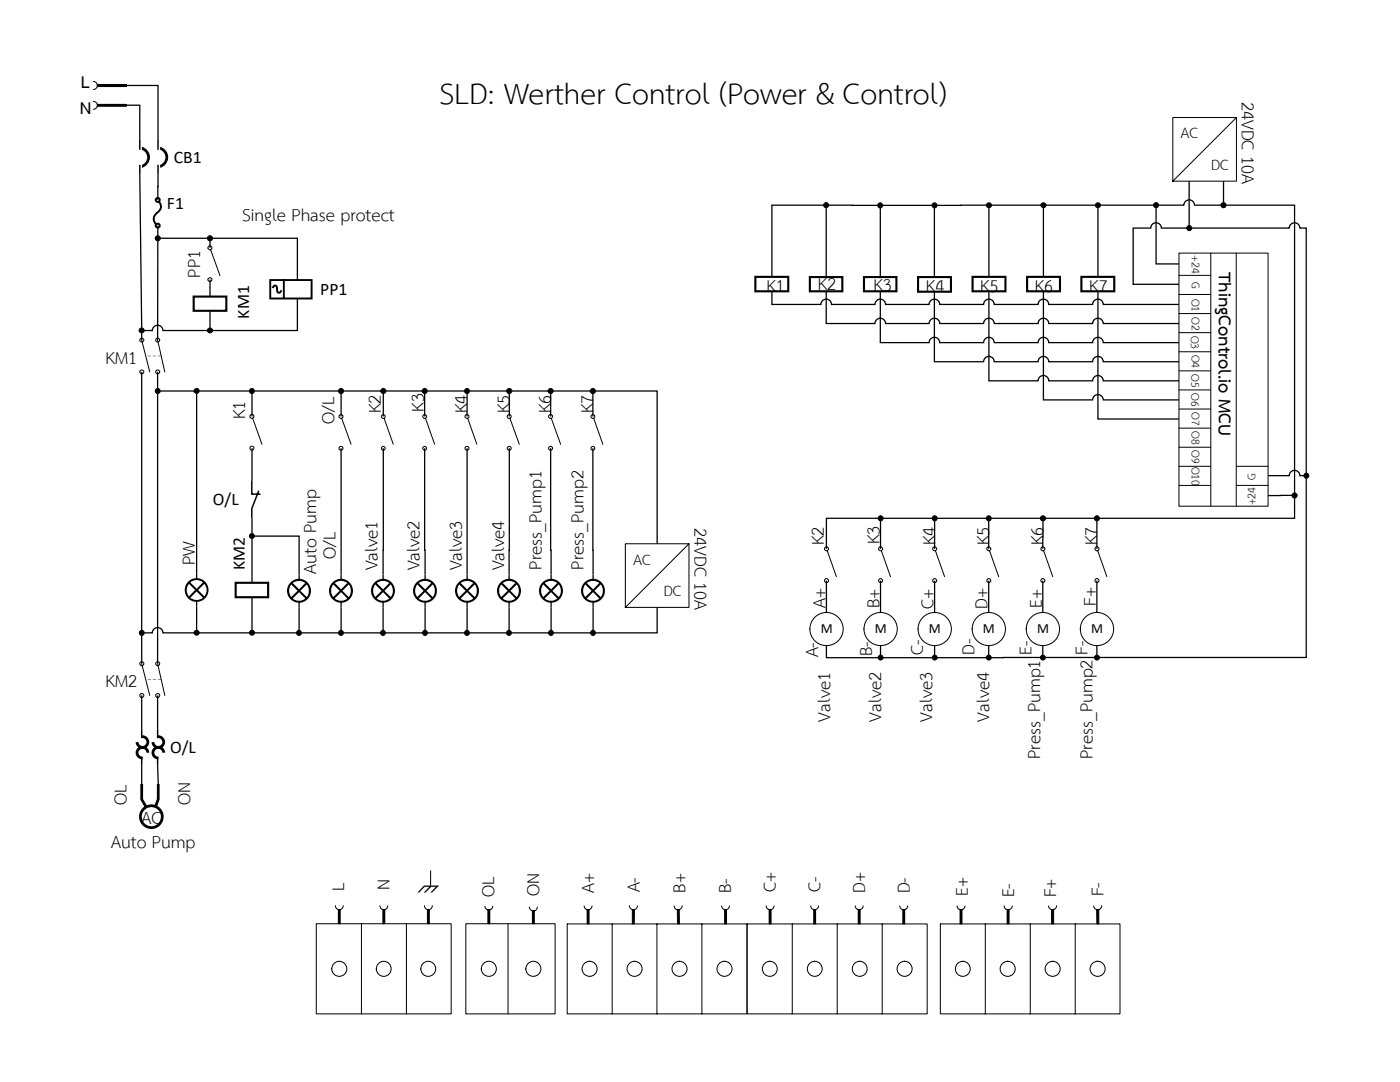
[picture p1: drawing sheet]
<svg xmlns="http://www.w3.org/2000/svg" width="279mm" height="216mm" viewBox="0 0 279 216" stroke-linecap="round" stroke-linejoin="round" font-family="sans-serif">
<g fill="#000">
<path d="M28.3 29.3a2.17 2.17 0 0 1 1.6 2.1 2.17 2.17 0 0 1-1.6 2.1v-.6a1.6 1.6 0 0 0 1.1-1.5 1.6 1.6 0 0 0-1.1-1.5z" fill-rule="evenodd"/>
<path d="M32 29.3a2.17 2.17 0 0 1 1.6 2.1 2.17 2.17 0 0 1-1.6 2.1v-.6a1.6 1.6 0 0 0 1-1.5 1.6 1.6 0 0 0-1-1.5z" fill-rule="evenodd"/>
<path d="M39.5 117.7l1.3 1.3a1.91 1.91 0 0 0 0-2.5zM38 119.3a2.12 2.12 0 0 0 2.5 0l-1.3-1.3zM37.7 116.5a1.91 1.91 0 0 0 0 2.5l1.2-1.3zM38 116.2l1.2 1.3 1.3-1.3a1.96 1.96 0 0 0-2.5 0zM36.9 117.7a2.37 2.37 0 0 1 4.7 0 2.37 2.37 0 0 1-4.7 0z" fill-rule="evenodd"/>
<path d="M59.9 117.9l1.3 1.2a2.05 2.05 0 0 0 0-2.5zM58.4 119.4a1.91 1.91 0 0 0 2.5 0l-1.2-1.2zM58.1 116.6a2.05 2.05 0 0 0 0 2.5l1.3-1.2zM58.4 116.3l1.3 1.3 1.2-1.3a2.05 2.05 0 0 0-2.5 0zM57.3 117.9a2.4 2.4 0 0 1 4.8 0 2.4 2.4 0 0 1-4.8 0z" fill-rule="evenodd"/>
<path d="M76.7 117.9l1.3 1.2a2.05 2.05 0 0 0 0-2.5zM75.2 119.4a1.91 1.91 0 0 0 2.5 0l-1.2-1.2zM74.9 116.6a2.05 2.05 0 0 0 0 2.5l1.3-1.2zM75.2 116.3l1.3 1.3 1.2-1.3a2.05 2.05 0 0 0-2.5 0zM74 117.9a2.4 2.4 0 0 1 4.8 0 2.4 2.4 0 0 1-4.8 0z" fill-rule="evenodd"/>
<path d="M85.1 117.9l1.3 1.2a2.05 2.05 0 0 0 0-2.5zM83.6 119.4a1.91 1.91 0 0 0 2.5 0l-1.3-1.2zM83.3 116.6a2.05 2.05 0 0 0 0 2.5l1.2-1.2zM83.6 116.3l1.2 1.3 1.3-1.3a2.05 2.05 0 0 0-2.5 0zM82.4 117.9a2.4 2.4 0 0 1 4.8 0 2.4 2.4 0 0 1-4.8 0z" fill-rule="evenodd"/>
<path d="M93.5 117.9l1.2 1.2a2.05 2.05 0 0 0 0-2.5zM91.9 119.4a1.91 1.91 0 0 0 2.5 0l-1.2-1.2zM91.7 116.6a2.05 2.05 0 0 0 0 2.5l1.2-1.2zM91.9 116.3l1.3 1.3 1.2-1.3a2.05 2.05 0 0 0-2.5 0zM90.8 117.9a2.4 2.4 0 0 1 4.8 0 2.4 2.4 0 0 1-4.8 0z" fill-rule="evenodd"/>
</g>
<path d="M27.9 27.9v2M27.9 32.9v1.9M31.5 27.9v2M31.5 32.9v1.9" fill="none" stroke="#000" stroke-width=".3"/>
<g fill="none" stroke="#000" stroke-width=".38">
<path d="M19.4 21h5.8M31.7 40.2l.1 .1a1.36 1.36 0 0 1-.3 2.1 1.46 1.46 0 0 0-.3 2.4"/>
<circle cx="31.5" cy="39.9" r=".39"/>
<circle cx="31.5" cy="45" r=".39"/>
</g>
<path d="M19.4 17.1h5.8" fill="none" stroke="#000" stroke-width=".42"/>
<g fill="none" stroke="#000" stroke-width=".2">
<path d="M18.6 16.3a.8 .8 0 0 1 .8 .8 .8 .8 0 0 1-.8 .8M19.4 16.8h5.8v.5h-5.8zM18.6 20.2a.78 .78 0 0 1 .8 .8 .78 .78 0 0 1-.8 .8M19.4 20.8h5.8v.4h-5.8zM28.3 67.9l1.6 6.3M31.5 67.9l1.4 6.3M50.4 83.4l1.9 5.2M76.7 83.5l1.8 5.1M84.9 83.5l1.8 5.1M93.3 83.5l1.9 5.1"/>
<circle cx="28.3" cy="74.2" r=".39"/>
<circle cx="28.3" cy="67.9" r=".39"/>
<circle cx="31.5" cy="74.2" r=".39"/>
<circle cx="31.5" cy="67.9" r=".39"/>
<circle cx="50.3" cy="89.4" r=".4"/>
<circle cx="50.3" cy="83.1" r=".41"/>
<circle cx="76.5" cy="83.1" r=".38"/>
<circle cx="76.5" cy="89.5" r=".38"/>
<circle cx="84.8" cy="83.1" r=".38"/>
<circle cx="84.8" cy="89.5" r=".38"/>
<circle cx="93.2" cy="83.1" r=".39"/>
<circle cx="93.2" cy="89.5" r=".39"/>
</g>
<path d="M39.2 114.4v1.3M39.2 119.7v1.3M59.7 114.6v1.3M59.7 119.9v1.3M76.5 114.6v1.3M76.5 119.9v1.3M84.8 114.6v1.3M84.8 119.9v1.3M93.2 114.6v1.3M93.2 119.9v1.3" fill="none" stroke="#000" stroke-width=".25"/>
<path d="M31.5 71h.7zM30.5 71h.7zM29.5 71h.6z" fill="#000"/>
<circle cx="164.9" cy="125.5" r="3.3" fill="#fff"/>
<circle cx="164.9" cy="125.5" r="3.3" fill="none" stroke="#000" stroke-width=".2"/>
<path d="M150.7 55.2h6.6v2.9h-6.6zM161.6 55.3h6.5v2.8h-6.5zM172.4 55.3h6.5v2.8h-6.5zM183.2 55.3h6.6v2.9h-6.6z" fill="none" stroke="#000" stroke-width=".42"/>
<circle cx="175.7" cy="125.5" r="3.3" fill="#fff"/>
<circle cx="175.7" cy="125.5" r="3.3" fill="none" stroke="#000" stroke-width=".2"/>
<circle cx="208.1" cy="125.5" r="3.3" fill="#fff"/>
<circle cx="208.1" cy="125.5" r="3.3" fill="none" stroke="#000" stroke-width=".2"/>
<circle cx="186.5" cy="125.5" r="3.3" fill="#fff"/>
<g fill="none" stroke="#000" stroke-width=".2">
<path d="M42 49.8l1.9 5.2M68.2 83.5l1.9 5.1M101.8 83.5l1.8 5.1M110 83.5l1.9 5.1M118.5 83.5l1.8 5.1M28.3 132.4l1.6 6.4M31.5 132.4l1.4 6.4"/>
<circle cx="31.5" cy="47.5" r=".5"/>
<circle cx="41.9" cy="49.5" r=".39"/>
<circle cx="41.9" cy="55.8" r=".39"/>
<circle cx="41.9" cy="47.5" r=".5"/>
<circle cx="28.3" cy="65.9" r=".49"/>
<circle cx="31.5" cy="78" r=".5"/>
<circle cx="39.2" cy="78" r=".5"/>
<circle cx="41.9" cy="65.9" r=".49"/>
<circle cx="50.3" cy="78" r=".5"/>
<circle cx="68.1" cy="78" r=".5"/>
<circle cx="76.5" cy="78" r=".51"/>
<circle cx="84.8" cy="78" r=".51"/>
<circle cx="93.2" cy="78" r=".5"/>
<circle cx="101.6" cy="78" r=".5"/>
<circle cx="109.9" cy="78" r=".5"/>
<circle cx="68.1" cy="89.5" r=".39"/>
<circle cx="68.1" cy="83.1" r=".39"/>
<circle cx="101.6" cy="89.5" r=".39"/>
<circle cx="101.6" cy="83.1" r=".39"/>
<circle cx="109.9" cy="89.5" r=".39"/>
<circle cx="109.9" cy="83.1" r=".39"/>
<circle cx="118.3" cy="89.5" r=".38"/>
<circle cx="118.3" cy="83.1" r=".38"/>
<circle cx="50.3" cy="107" r=".49"/>
<circle cx="28.3" cy="138.8" r=".4"/>
<circle cx="28.3" cy="132.4" r=".4"/>
<circle cx="28.3" cy="126.3" r=".5"/>
<circle cx="31.5" cy="132.4" r=".4"/>
<circle cx="31.5" cy="138.8" r=".4"/>
<circle cx="39.2" cy="126.3" r=".49"/>
<circle cx="50.3" cy="126.3" r=".5"/>
<circle cx="59.7" cy="126.3" r=".5"/>
<circle cx="68.1" cy="126.3" r=".5"/>
<circle cx="76.4" cy="126.3" r=".5"/>
<circle cx="84.8" cy="126.3" r=".5"/>
<circle cx="93.2" cy="126.3" r=".5"/>
<circle cx="101.6" cy="126.3" r=".5"/>
<circle cx="110" cy="126.3" r=".5"/>
<circle cx="186.5" cy="125.5" r="3.3"/>
</g>
<g fill="none" stroke="#000" stroke-width=".25">
<path d="M25.2 17.1h6.3v10.8M25.2 21h2.7v6.9M27.9 34.8l.4 30.6M31.5 34.8v5.1M31.5 45v2M31.5 48v19.9M32 47.5h9.4M41.9 48v1.4M41.9 55.8v3.4M42.4 47.5h17v8.4M59.4 59.6v6.4h-17M28.3 74.2v51.6"/>
<path d="M28.3 66.4v1.5M28.8 66h1.6a1.06 1.06 0 0 1 1.1-1.1 1.06 1.06 0 0 1 1 1.1h8.9M31.5 74.2v3.3M31.5 78.5v53.9M32 78h6.7M39.2 78.5v35.9M39.8 78h10M41.9 62v3.4M50.3 78.5v4.6M50.8 78h16.8M68.1 78.5v4.6M68.6 78h7.4"/>
<path d="M76.5 78.5v4.6M77 78h7.2M84.8 78.5v4.6M85.3 78h7.4M93.2 78.5v4.6M93.7 78h7.4M101.6 78.5v4.6M102.2 78h7.2M109.9 78.5v4.6M118.3 78.5v4.6M50.3 89.5v6.5M68.1 89.5v25.1"/>
<path d="M76.5 89.5v25.1M84.8 89.5v25.1M93.2 89.5v25.1M101.6 89.5v25.1M109.9 89.5l.1 25.1M118.3 89.5l.1 25.1M50.3 119.2v6.6M50.3 103.4v3.1M50.3 107.4v8.9M50.8 107h8.9v7.6M68.1 114.6v1.3M68.1 119.9v5.9"/>
<path d="M101.6 114.6v1.3M101.6 119.9v5.9M110 114.6v1.3M110 119.9v5.9M118.4 114.6v1.3M118.4 119.9v5.9M28.3 126.8v5.6M28.3 138.8v6.9M28.8 126.3h1.6a1.06 1.06 0 0 1 1.1-1.1 1.06 1.06 0 0 1 1 1.1h6.2M31.5 138.8v6.9M39.2 121v4.8M39.8 126.3h10"/>
<path d="M50.8 126.3h8.4M59.7 121.2v4.6M60.2 126.3h7.4M68.5 126.3h7.4M76.5 121.2v4.6M76.9 126.3h7.4M84.8 121.2v4.6M85.3 126.3h7.4M93.2 121.2v4.6M93.7 126.3h7.4M102.1 126.3h7.4M28.3 152.6v3.8"/>
<path d="M31.5 152.6l.1 3.8"/>
</g>
<path d="M38.7 59.2h6.5v2.8h-6.5zM47 116.3h6.5v2.9h-6.5z" fill="none" stroke="#000" stroke-width=".42"/>
<g fill="#000">
<path d="M68.3 117.9l1.3 1.2a2.05 2.05 0 0 0 0-2.5zM66.8 119.4a1.91 1.91 0 0 0 2.5 0l-1.2-1.2zM66.5 116.6a2.05 2.05 0 0 0 0 2.5l1.3-1.2zM66.8 116.3l1.3 1.3 1.2-1.3a2.05 2.05 0 0 0-2.5 0zM65.7 117.9a2.4 2.4 0 0 1 4.8 0 2.4 2.4 0 0 1-4.8 0z" fill-rule="evenodd"/>
<path d="M101.9 117.9l1.2 1.2a2.05 2.05 0 0 0 0-2.5zM100.3 119.4a1.91 1.91 0 0 0 2.5 0l-1.2-1.2zM100 116.6a2.05 2.05 0 0 0 0 2.5l1.3-1.2zM100.3 116.3l1.3 1.3 1.2-1.3a2.05 2.05 0 0 0-2.5 0zM99.2 117.9a2.4 2.4 0 0 1 4.8 0 2.4 2.4 0 0 1-4.8 0z" fill-rule="evenodd"/>
<path d="M110.2 117.9l1.3 1.2a2.05 2.05 0 0 0 0-2.5zM108.7 119.4a1.91 1.91 0 0 0 2.5 0l-1.2-1.2zM108.4 116.6a2.05 2.05 0 0 0 0 2.5l1.3-1.2zM108.7 116.3l1.3 1.3 1.2-1.3a2.05 2.05 0 0 0-2.5 0zM107.6 117.9a2.4 2.4 0 0 1 4.8 0 2.4 2.4 0 0 1-4.8 0z" fill-rule="evenodd"/>
<path d="M118.6 117.9l1.3 1.2a2.05 2.05 0 0 0 0-2.5zM117.1 119.4a1.91 1.91 0 0 0 2.5 0l-1.2-1.2zM116.8 116.6a2.05 2.05 0 0 0 0 2.5l1.3-1.2zM117.1 116.3l1.3 1.3 1.2-1.3a2.05 2.05 0 0 0-2.5 0zM116 117.9a2.4 2.4 0 0 1 4.7 0 2.4 2.4 0 0 1-4.7 0z" fill-rule="evenodd"/>
<circle cx="31.5" cy="47.5" r=".5"/>
<circle cx="41.9" cy="47.5" r=".5"/>
<circle cx="28.3" cy="65.9" r=".49"/>
<circle cx="31.5" cy="78" r=".5"/>
<circle cx="39.2" cy="78" r=".5"/>
<circle cx="41.9" cy="65.9" r=".49"/>
<circle cx="50.3" cy="78" r=".5"/>
<circle cx="68.1" cy="78" r=".5"/>
<circle cx="76.5" cy="78" r=".51"/>
<circle cx="84.8" cy="78" r=".51"/>
<circle cx="93.2" cy="78" r=".5"/>
<circle cx="101.6" cy="78" r=".5"/>
<circle cx="109.9" cy="78" r=".5"/>
<circle cx="50.3" cy="107" r=".49"/>
<circle cx="28.3" cy="126.3" r=".5"/>
<circle cx="39.2" cy="126.3" r=".49"/>
<circle cx="50.3" cy="126.3" r=".5"/>
<circle cx="59.7" cy="126.3" r=".5"/>
<circle cx="68.1" cy="126.3" r=".5"/>
<circle cx="76.4" cy="126.3" r=".5"/>
<circle cx="84.8" cy="126.3" r=".5"/>
<circle cx="93.2" cy="126.3" r=".5"/>
<circle cx="101.6" cy="126.3" r=".5"/>
<circle cx="110" cy="126.3" r=".5"/>
</g>
<path d="M54.5 57.5l.2-.4 .3-.1a1.06 1.06 0 0 1 .3 1.1l.4 .3h.2l.2-.5M56.6 55.9h5.6v3.7h-8.3v-3.7h2.7v3.7" fill="none" stroke="#000" stroke-width=".38"/>
<g fill="none" stroke="#000" stroke-width=".55">
<path d="M28.3 156.4v3.1l.9 1.5M28.4 147a1.08 1.08 0 0 1 1.1 1 1.08 1.08 0 0 1-1 1.1 1.08 1.08 0 0 1-1.2-1M29.5 150.2a1.06 1.06 0 0 0-1.1-1.1 1.06 1.06 0 0 0-1 1.1 1.06 1.06 0 0 0 1 1.1M31.5 147a1.08 1.08 0 0 1 1.2 1 1.08 1.08 0 0 1-1.1 1.1 1.08 1.08 0 0 1-1.1-1M31.6 156.4v3.1l-.6 1.5M32.7 150.2a1.07 1.07 0 0 0-1.1-1.1 1.07 1.07 0 0 0-1.1 1.1 1.07 1.07 0 0 0 1.1 1.1"/>
<circle cx="30.2" cy="163" r="2.18"/>
</g>
<path d="M50.2 96v2.6h1.8M51.6 97.9l-1.4 3.6v1.9M28.3 145.7v1.6M28.3 151v1.6M31.5 145.7v1.6M31.5 151v1.6" fill="none" stroke="#000" stroke-width=".3"/>
<path d="M31.5 135.6h.7zM30.5 135.6h.7zM29.5 135.6h.6z" fill="#000"/>
<path d="M124.8 108.5h12.7v12.7h-12.7z" fill="#fff"/>
<path d="M124.8 108.5h12.7v12.7h-12.7zM137.5 108.5l-12.7 12.7" fill="none" stroke="#000" stroke-width=".2"/>
<path d="M234.1 23.5h12.7v12.7h-12.7z" fill="#fff"/>
<g fill="none" stroke="#000" stroke-width=".2">
<path d="M234.1 23.5h12.7v12.7h-12.7zM246.8 23.5l-12.7 12.7"/>
<circle cx="118.3" cy="78" r=".51"/>
<circle cx="118.4" cy="126.3" r=".5"/>
</g>
<path d="M110.4 78h7.4M118.8 78h12.3v30.5M110.4 126.3h7.5M131.1 121.2v5.1h-12.3" fill="none" stroke="#000" stroke-width=".25"/>
<g fill="#000">
<circle cx="118.3" cy="78" r=".51"/>
<circle cx="118.4" cy="126.3" r=".5"/>
</g>
<path d="M235.3 50.5h17.8v50.5h-17.8z" fill="#fff"/>
<g fill="none" stroke="#000" stroke-width=".2">
<path d="M235.3 50.5h17.8v50.5h-17.8zM235.3 54.9h6.3M235.3 58.8h6.3M241.6 50.5v50.5M246.7 50.5v50.5M235.3 62.6h6.3M235.3 66.4h6.3M235.3 70.2h6.3M235.3 74h6.3M235.3 77.8h6.3M235.3 93h6.3M235.3 96.9h6.3"/>
<path d="M235.3 81.6h6.3M235.3 85.4h6.3M235.3 89.2h6.3M246.7 93h6.4M246.7 96.9h6.4M165.1 109.9l1.8 5.2M175.9 109.9l1.8 5.2M186.7 109.9l1.8 5.2M197.5 109.9l1.8 5.2M208.3 109.9l1.8 5.2M219.1 109.9l1.8 5.2"/>
<circle cx="244.2" cy="40.9" r=".51"/>
<circle cx="258.3" cy="98.9" r=".49"/>
<circle cx="164.9" cy="109.5" r=".4"/>
<circle cx="164.9" cy="115.8" r=".4"/>
<circle cx="175.7" cy="115.8" r=".4"/>
<circle cx="175.7" cy="109.5" r=".4"/>
<circle cx="175.8" cy="103.4" r=".5"/>
<circle cx="186.5" cy="115.8" r=".4"/>
<circle cx="186.5" cy="109.5" r=".4"/>
<circle cx="186.6" cy="103.4" r=".5"/>
<circle cx="197.3" cy="109.5" r=".4"/>
<circle cx="197.3" cy="115.8" r=".4"/>
<circle cx="197.3" cy="103.4" r=".5"/>
<circle cx="208.1" cy="115.8" r=".4"/>
<circle cx="208.1" cy="109.5" r=".4"/>
<circle cx="208.1" cy="103.4" r=".5"/>
<circle cx="218.9" cy="103.4" r=".51"/>
<circle cx="218.9" cy="115.8" r=".4"/>
<circle cx="218.9" cy="109.5" r=".4"/>
</g>
<g fill="none" stroke="#000" stroke-width=".25">
<path d="M237.3 36.2v8.8M244.2 36.2v4.2M230.7 41.4v11.3h4.6M236.9 45.5h-5.1a1.06 1.06 0 0 0-1.1-1.1 1.06 1.06 0 0 0-1 1.1h-3.6v11.2h9.2M244.7 40.9h13.7v57.5M257.9 98.8l-4.8 .1M258.4 99.4v4h-39M175.3 103.4h-10.4v6.1M175.7 103.9v5.6M176.2 103.4h9.9M186.5 103.9v5.6M187 103.4h9.8"/>
<path d="M197.3 103.9v5.6M197.8 103.4h9.8M208.2 103.9l-.1 5.6M208.7 103.4h9.7M218.9 103.9v5.6"/>
</g>
<g fill="#000">
<circle cx="244.2" cy="40.9" r=".51"/>
<circle cx="258.3" cy="98.9" r=".49"/>
<circle cx="175.8" cy="103.4" r=".5"/>
<circle cx="186.6" cy="103.4" r=".5"/>
<circle cx="197.3" cy="103.4" r=".5"/>
<circle cx="208.1" cy="103.4" r=".5"/>
<circle cx="218.9" cy="103.4" r=".51"/>
</g>
<path d="M194.1 55.2h6.6v2.9h-6.6zM205 55.2h6.5v2.9h-6.5zM215.8 55.2h6.6v2.9h-6.6z" fill="none" stroke="#000" stroke-width=".42"/>
<circle cx="197.3" cy="125.5" r="3.3" fill="#fff"/>
<circle cx="197.3" cy="125.5" r="3.3" fill="none" stroke="#000" stroke-width=".2"/>
<circle cx="218.9" cy="125.5" r="3.3" fill="#fff"/>
<g fill="none" stroke="#000" stroke-width=".2">
<circle cx="164.9" cy="40.9" r=".5"/>
<circle cx="175.7" cy="41" r=".5"/>
<circle cx="186.5" cy="41" r=".5"/>
<circle cx="197.4" cy="41" r=".5"/>
<circle cx="208.2" cy="41" r=".5"/>
<circle cx="219.1" cy="41" r=".49"/>
<circle cx="230.7" cy="40.9" r=".51"/>
<circle cx="237.4" cy="45.5" r=".5"/>
<circle cx="260.7" cy="94.9" r=".5"/>
<circle cx="175.7" cy="131.2" r=".49"/>
<circle cx="186.5" cy="131.2" r=".49"/>
<circle cx="197.3" cy="131.2" r=".49"/>
<circle cx="208.1" cy="131.2" r=".49"/>
<circle cx="218.9" cy="125.5" r="3.3"/>
<circle cx="218.9" cy="131.2" r=".49"/>
</g>
<g fill="none" stroke="#000" stroke-width=".25">
<path d="M154.1 58.1v2.6h9.7a1.06 1.06 0 0 1 1.1-1 1.06 1.06 0 0 1 1 1h8.7a1.06 1.06 0 0 1 1.1-1 1.06 1.06 0 0 1 1 1h8.7a1.06 1.06 0 0 1 1.1-1 1.06 1.06 0 0 1 1 1h8.8a1.06 1.06 0 0 1 1.1-1 1.06 1.06 0 0 1 1 1h8.8a1.06 1.06 0 0 1 1-1 1.06 1.06 0 0 1 1.1 1h8.8a1.06 1.06 0 0 1 1-1 1.06 1.06 0 0 1 1.1 1h15.1M164.4 40.9h-10.3v14.3M164.9 41.4v13.9M164.9 58.1v6.5h9.7a1.06 1.06 0 0 1 1.1-1.1 1.06 1.06 0 0 1 1 1.1h8.7a1.06 1.06 0 0 1 1.1-1.1 1.06 1.06 0 0 1 1 1.1h8.8a1.06 1.06 0 0 1 1.1-1.1 1.06 1.06 0 0 1 1 1.1h8.8a1.06 1.06 0 0 1 1-1.1 1.06 1.06 0 0 1 1.1 1.1h8.8a1.06 1.06 0 0 1 1-1.1 1.06 1.06 0 0 1 1.1 1.1h15.1M165.4 40.9l9.8 .1M175.7 58.1v10.3h9.7a1.06 1.06 0 0 1 1.1-1.1 1.06 1.06 0 0 1 1 1.1h8.8a1.06 1.06 0 0 1 1.1-1.1 1.06 1.06 0 0 1 1 1.1h8.8a1.06 1.06 0 0 1 1-1.1 1.06 1.06 0 0 1 1.1 1.1h8.8a1.06 1.06 0 0 1 1-1.1 1.06 1.06 0 0 1 1.1 1.1h15.1M175.7 41.5v13.8M176.1 41h9.9M186.5 58.2v14h9.8a1.06 1.06 0 0 1 1.1-1.1 1.06 1.06 0 0 1 1 1.1h8.8a1.06 1.06 0 0 1 1-1.1 1.06 1.06 0 0 1 1.1 1.1h8.8a1.06 1.06 0 0 1 1-1.1 1.06 1.06 0 0 1 1.1 1.1h15.1M186.5 41.5v13.8M196.8 40.9l-9.8 .1M197.4 41.4v13.8"/>
<path d="M197.4 58.1v17.9h9.8a1.06 1.06 0 0 1 1-1.1 1.06 1.06 0 0 1 1.1 1.1h8.8a1.06 1.06 0 0 1 1-1.1 1.06 1.06 0 0 1 1.1 1.1h15.1M197.9 40.9h9.8M208.2 58.1v21.7h9.9a1.06 1.06 0 0 1 1-1.1 1.06 1.06 0 0 1 1.1 1.1h15.1M208.2 41.4v13.8M208.7 40.9h9.9M219.1 58.1v25.5h16.2M219.1 41.4v13.8M219.6 40.9h10.6M231.2 40.9h5.1a1.06 1.06 0 0 1 1-1 1.06 1.06 0 0 1 1.1 1h5.3M237.8 45.5h19.5a1.06 1.06 0 0 1 1.1-1.1 1.06 1.06 0 0 1 1 1.1h1.3v48.9M253.1 94.9h4.2a1.06 1.06 0 0 1 1.1-1 1.06 1.06 0 0 1 1 1h.8M260.7 95.4v35.8h-41.3"/>
<path d="M164.9 115.9v6.3M175.7 115.9v6.3M186.5 115.9v6.3M197.3 115.9v6.3M208.1 115.9v6.3M218.9 115.9v6.3M164.9 128.8v2.4h10.4M175.7 128.8v1.9M176.2 131.2h9.9M186.5 128.8v1.9M187 131.2h9.8M197.3 128.8v1.9"/>
<path d="M207.6 131.2h-9.8M208.1 128.8v1.9M208.6 131.2h9.8M218.9 128.8v1.9"/>
</g>
<g fill="#000">
<circle cx="164.9" cy="40.9" r=".5"/>
<circle cx="175.7" cy="41" r=".5"/>
<circle cx="186.5" cy="41" r=".5"/>
<circle cx="197.4" cy="41" r=".5"/>
<circle cx="208.2" cy="41" r=".5"/>
<circle cx="219.1" cy="41" r=".49"/>
<circle cx="230.7" cy="40.9" r=".51"/>
<circle cx="237.4" cy="45.5" r=".5"/>
<circle cx="260.7" cy="94.9" r=".5"/>
<circle cx="175.7" cy="131.2" r=".49"/>
<circle cx="186.5" cy="131.2" r=".49"/>
<circle cx="197.3" cy="131.2" r=".49"/>
<circle cx="208.1" cy="131.2" r=".49"/>
<circle cx="218.9" cy="131.2" r=".49"/>
</g>
<path d="M187.7 184.4h35.8v17.9h-35.8z" fill-rule="evenodd" fill="#fff"/>
<path d="M187.7 184.4h35.8v17.9h-35.8zM196.6 184.4v17.9M205.6 184.4v17.9M214.6 184.4v17.9" fill="none" stroke="#000" stroke-width=".2"/>
<path d="M113.2 184.4h35.9v17.9h-35.9z" fill-rule="evenodd" fill="#fff"/>
<path d="M113.2 184.4h35.9v17.9h-35.9zM122.2 184.4v17.9M131.1 184.4v17.9M140.1 184.4v17.9" fill="none" stroke="#000" stroke-width=".2"/>
<circle cx="126.6" cy="193.3" r="1.5" fill="#fff"/>
<circle cx="126.6" cy="193.3" r="1.5" fill="none" stroke="#000" stroke-width=".2"/>
<circle cx="144.6" cy="193.3" r="1.5" fill="#fff"/>
<circle cx="144.6" cy="193.3" r="1.5" fill="none" stroke="#000" stroke-width=".2"/>
<circle cx="135.6" cy="193.3" r="1.5" fill="#fff"/>
<circle cx="135.6" cy="193.3" r="1.5" fill="none" stroke="#000" stroke-width=".2"/>
<circle cx="117.7" cy="193.3" r="1.5" fill="#fff"/>
<circle cx="117.7" cy="193.3" r="1.5" fill="none" stroke="#000" stroke-width=".2"/>
<path d="M149.1 184.4h35.9v17.9h-35.9z" fill-rule="evenodd" fill="#fff"/>
<path d="M149.1 184.4h35.9v17.9h-35.9zM158.1 184.4v17.9M167.1 184.4v17.9M176.1 184.4v17.9" fill="none" stroke="#000" stroke-width=".2"/>
<circle cx="162.6" cy="193.3" r="1.5" fill="#fff"/>
<circle cx="162.6" cy="193.3" r="1.5" fill="none" stroke="#000" stroke-width=".2"/>
<circle cx="180.5" cy="193.3" r="1.5" fill="#fff"/>
<circle cx="180.5" cy="193.3" r="1.5" fill="none" stroke="#000" stroke-width=".2"/>
<circle cx="171.6" cy="193.3" r="1.5" fill="#fff"/>
<circle cx="171.6" cy="193.3" r="1.5" fill="none" stroke="#000" stroke-width=".2"/>
<circle cx="153.6" cy="193.3" r="1.49" fill="#fff"/>
<circle cx="153.6" cy="193.3" r="1.49" fill="none" stroke="#000" stroke-width=".2"/>
<circle cx="201.1" cy="193.3" r="1.5" fill="#fff"/>
<circle cx="201.1" cy="193.3" r="1.5" fill="none" stroke="#000" stroke-width=".2"/>
<circle cx="219.1" cy="193.3" r="1.5" fill="#fff"/>
<circle cx="219.1" cy="193.3" r="1.5" fill="none" stroke="#000" stroke-width=".2"/>
<circle cx="210.1" cy="193.3" r="1.5" fill="#fff"/>
<circle cx="210.1" cy="193.3" r="1.5" fill="none" stroke="#000" stroke-width=".2"/>
<circle cx="192.1" cy="193.3" r="1.5" fill="#fff"/>
<circle cx="192.1" cy="193.3" r="1.5" fill="none" stroke="#000" stroke-width=".2"/>
<path d="M63.1 184.3h26.9v18h-26.9z" fill="#fff"/>
<path d="M63.1 184.3h26.9v18h-26.9zM72.1 184.3v18M81.1 184.3v18" fill="none" stroke="#000" stroke-width=".2"/>
<circle cx="85.5" cy="193.3" r="1.49" fill="#fff"/>
<circle cx="85.5" cy="193.3" r="1.49" fill="none" stroke="#000" stroke-width=".2"/>
<circle cx="76.6" cy="193.3" r="1.5" fill="#fff"/>
<circle cx="76.6" cy="193.3" r="1.5" fill="none" stroke="#000" stroke-width=".2"/>
<circle cx="67.7" cy="193.3" r="1.5" fill="#fff"/>
<g fill="none" stroke="#000" stroke-width=".2">
<path d="M66.9 180.7a.78 .78 0 0 0 .8 .8 .78 .78 0 0 0 .8-.8M67.5 181.5h.4v2.8h-.4zM75.8 180.7a.78 .78 0 0 0 .8 .8 .78 .78 0 0 0 .8-.8M76.4 181.5h.4v2.8h-.4zM84.7 180.7a.78 .78 0 0 0 .8 .8 .78 .78 0 0 0 .8-.8M85.3 181.5h.4v2.8h-.4zM116.6 180.8a.78 .78 0 0 0 .8 .7 .78 .78 0 0 0 .8-.7M117.2 181.5h.4v2.9h-.4zM125.6 180.7a.8 .8 0 0 0 .8 .8 .8 .8 0 0 0 .8-.7M126.2 181.5h.4v2.9h-.4z"/>
<circle cx="67.7" cy="193.3" r="1.5"/>
</g>
<path d="M67.7 181.5v2.8M76.6 181.5v2.8M85.5 181.5v2.8M117.4 181.5v2.9" fill="none" stroke="#000" stroke-width=".38"/>
<path d="M126.4 181.5v2.9" fill="none" stroke="#000" stroke-width=".42"/>
<path d="M128.8 181.3v2.6z" fill-rule="evenodd" fill="#fff"/>
<path d="M135.4 181.5v2.9" fill="none" stroke="#000" stroke-width=".42"/>
<path d="M135.2 181.5h.4v2.9h-.4zM136.1 180.7a.8 .8 0 0 1-.7 .8 .8 .8 0 0 1-.9-.7" fill="none" stroke="#000" stroke-width=".2"/>
<path d="M137.8 181.2v2.6z" fill-rule="evenodd" fill="#fff"/>
<path d="M144.8 181.5v2.9M153.7 181.5v2.9M162.6 181.5v2.9M171.5 181.5v2.9M180.4 181.5v2.9M191.8 181.5v2.9M201.2 181.5v2.9" fill="none" stroke="#000" stroke-width=".38"/>
<g fill="none" stroke="#000" stroke-width=".2">
<path d="M144 180.8a.78 .78 0 0 0 .8 .7 .78 .78 0 0 0 .8-.7M144.6 181.5h.4v2.9h-.4zM152.9 180.8a.78 .78 0 0 0 .8 .7 .78 .78 0 0 0 .8-.7M153.5 181.5h.4v2.9h-.4zM161.8 180.8a.78 .78 0 0 0 .8 .7 .78 .78 0 0 0 .8-.7M162.4 181.5h.4v2.9h-.4zM170.7 180.8a.78 .78 0 0 0 .8 .7 .78 .78 0 0 0 .8-.7M171.3 181.5h.4v2.9h-.4zM179.6 180.8a.78 .78 0 0 0 .8 .7 .78 .78 0 0 0 .7-.7M180.2 181.5h.4v2.9h-.4zM191 180.8a.78 .78 0 0 0 .8 .7 .78 .78 0 0 0 .8-.7M191.6 181.5h.4v2.9h-.4z"/>
<path d="M200.4 180.8a.81 .81 0 0 0 .8 .7 .81 .81 0 0 0 .8-.7M201 181.5h.4v2.9h-.4z"/>
</g>
<path d="M203.6 181.3v2.5z" fill-rule="evenodd" fill="#fff"/>
<path d="M210.1 181.5v2.9" fill="none" stroke="#000" stroke-width=".42"/>
<path d="M209.8 181.5h.5v2.9h-.4zM210.9 180.7a.8 .8 0 0 1-.8 .8 .8 .8 0 0 1-.8-.7" fill="none" stroke="#000" stroke-width=".2"/>
<path d="M212.5 181.3v2.5z" fill-rule="evenodd" fill="#fff"/>
<path d="M219.1 181.5v2.9" fill="none" stroke="#000" stroke-width=".42"/>
<path d="M218.9 181.5h.4v2.9h-.4zM219.9 180.7a.8 .8 0 0 1-.8 .8 .8 .8 0 0 1-.8-.7" fill="none" stroke="#000" stroke-width=".2"/>
<path d="M221.5 181.3v2.5z" fill-rule="evenodd" fill="#fff"/>
<path d="M84.6 176.7h3l-1.4 1.4h-.3l1.1-1.1h-.9l-1.2 1.1h-.3l1.1-1.1h-.9l-1.1 1.1h-.4z" fill-rule="evenodd" fill="#000"/>
<path d="M85.9 173.7v3" fill="none" stroke="#000" stroke-width=".2"/>
<path d="M93 184.3h17.8v18h-17.8z" fill="#fff"/>
<path d="M93 184.3h17.8v18h-17.8z" fill="none" stroke="#000" stroke-width=".2"/>
<circle cx="106.4" cy="193.3" r="1.5" fill="#fff"/>
<circle cx="106.4" cy="193.3" r="1.5" fill="none" stroke="#000" stroke-width=".2"/>
<circle cx="97.6" cy="193.3" r="1.5" fill="#fff"/>
<g fill="none" stroke="#000" stroke-width=".2">
<path d="M96.8 180.8a.78 .78 0 0 0 .8 .8 .78 .78 0 0 0 .7-.8M97.4 181.6h.3v2.7h-.3zM101.4 184.3v18M105.7 181a.78 .78 0 0 0 .7 .8 .78 .78 0 0 0 .8-.8M106.3 181.8h.3v2.5h-.3z"/>
<circle cx="97.6" cy="193.3" r="1.5"/>
</g>
<path d="M97.6 181.6v2.7M106.4 181.8v2.5" fill="none" stroke="#000" stroke-width=".38"/>
<text font-size="8.5" x="87.7" y="20.7">SLD: Werther Control (Power &amp; Control)</text>
<g font-size="5">
<text x="16.1" y="17.5">L</text>
<text x="16" y="22.7">N</text>
<text x="247.8" y="20.4" transform="rotate(90 247.8 20.4)">24VDC 10A</text>
<text x="48.3" y="44.1">Single Phase protect</text>
<text x="40" y="55.4" transform="rotate(-90 40 55.4)">PP1</text>
<text x="152.9" y="58.2">K1</text>
<text x="163.2" y="58">K2</text>
<text x="174.3" y="58.1">K3</text>
<text x="184.8" y="58.3">K4</text>
<text x="195.6" y="58.3">K5</text>
<text x="206.5" y="58.3">K6</text>
<text x="217.4" y="58.3">K7</text>
<text x="243.2" y="54.2" transform="rotate(90 243.2 54.2)">ThingControl.io MCU</text>
<text x="21" y="72.6">KM1</text>
<text x="48.9" y="83.7" transform="rotate(-90 48.9 83.7)">K1</text>
<text x="76" y="82.4" transform="rotate(-90 76 82.4)">K2</text>
<text x="84.6" y="82.2" transform="rotate(-90 84.6 82.2)">K3</text>
<text x="93.3" y="82.4" transform="rotate(-90 93.3 82.4)">K4</text>
<text x="101.7" y="82.4" transform="rotate(-90 101.7 82.4)">K5</text>
<text x="109.9" y="82.4" transform="rotate(-90 109.9 82.4)">K6</text>
<text x="118.4" y="82.4" transform="rotate(-90 118.4 82.4)">K7</text>
<text x="66.7" y="84.6" transform="rotate(-90 66.7 84.6)">O/L</text>
<text x="138.6" y="105.5" transform="rotate(90 138.6 105.5)">24VDC 10A</text>
<text x="38.9" y="112.8" transform="rotate(-90 38.9 112.8)">PW</text>
<text x="66.9" y="111.5" transform="rotate(-90 66.9 111.5)">O/L</text>
<text x="75.3" y="113.8" transform="rotate(-90 75.3 113.8)">Valve1</text>
<text x="83.7" y="113.8" transform="rotate(-90 83.7 113.8)">Valve2</text>
<text x="92.2" y="113.8" transform="rotate(-90 92.2 113.8)">Valve3</text>
<text x="100.6" y="113.8" transform="rotate(-90 100.6 113.8)">Valve4</text>
<text x="108.1" y="113.7" transform="rotate(-90 108.1 113.7)">Press_Pump1</text>
<text x="116.5" y="113.7" transform="rotate(-90 116.5 113.7)">Press_Pump2</text>
<text x="164.4" y="108.8" transform="rotate(-90 164.4 108.8)">K2</text>
<text x="175.6" y="108.5" transform="rotate(-90 175.6 108.5)">K3</text>
<text x="186.6" y="108.8" transform="rotate(-90 186.6 108.8)">K4</text>
<text x="197.4" y="108.8" transform="rotate(-90 197.4 108.8)">K5</text>
<text x="208.2" y="108.8" transform="rotate(-90 208.2 108.8)">K6</text>
<text x="219" y="108.8" transform="rotate(-90 219 108.8)">K7</text>
<text x="63.1" y="114.5" transform="rotate(-90 63.1 114.5)">Auto Pump</text>
<text x="164.7" y="121.2" transform="rotate(-90 164.7 121.2)">A+</text>
<text x="175.5" y="121.4" transform="rotate(-90 175.5 121.4)">B+</text>
<text x="186.3" y="121.5" transform="rotate(-90 186.3 121.5)">C+</text>
<text x="197.1" y="121.5" transform="rotate(-90 197.1 121.5)">D+</text>
<text x="207.9" y="121.3" transform="rotate(-90 207.9 121.3)">E+</text>
<text x="218.7" y="120.9" transform="rotate(-90 218.7 120.9)">F+</text>
<text x="163.3" y="131.2" transform="rotate(-90 163.3 131.2)">A-</text>
<text x="174" y="131" transform="rotate(-90 174 131)">B-</text>
<text x="184.2" y="130.8" transform="rotate(-90 184.2 130.8)">C-</text>
<text x="194.5" y="130.6" transform="rotate(-90 194.5 130.6)">D-</text>
<text x="205.9" y="130.6" transform="rotate(-90 205.9 130.6)">E-</text>
<text x="217" y="130.6" transform="rotate(-90 217 130.6)">F-</text>
<text x="21" y="137.1">KM2</text>
<text x="165.7" y="144" transform="rotate(-90 165.7 144)">Valve1</text>
<text x="175.9" y="144" transform="rotate(-90 175.9 144)">Valve2</text>
<text x="186" y="144" transform="rotate(-90 186 144)">Valve3</text>
<text x="197.4" y="144" transform="rotate(-90 197.4 144)">Valve4</text>
<text x="207.6" y="151.5" transform="rotate(-90 207.6 151.5)">Press_Pump1</text>
<text x="218" y="151.5" transform="rotate(-90 218 151.5)">Press_Pump2</text>
<text x="25.2" y="160.6" transform="rotate(-90 25.2 160.6)">OL</text>
<text x="37.9" y="160.7" transform="rotate(-90 37.9 160.7)">ON</text>
<text x="28.2" y="164.3">AC</text>
<text x="22.2" y="169.2">Auto Pump</text>
<text x="68.7" y="177.8" transform="rotate(-90 68.7 177.8)">L</text>
<text x="77.7" y="177.6" transform="rotate(-90 77.7 177.6)">N</text>
<text x="98.6" y="179" transform="rotate(-90 98.6 179)">OL</text>
<text x="107.6" y="178.9" transform="rotate(-90 107.6 178.9)">ON</text>
<text x="118.6" y="178.2" transform="rotate(-90 118.6 178.2)">A+</text>
<text x="127.7" y="178.1" transform="rotate(-90 127.7 178.1)">A-</text>
<text x="136.8" y="178.1" transform="rotate(-90 136.8 178.1)">B+</text>
<text x="145.9" y="178.2" transform="rotate(-90 145.9 178.2)">B-</text>
<text x="154.8" y="178" transform="rotate(-90 154.8 178)">C+</text>
<text x="163.7" y="178" transform="rotate(-90 163.7 178)">C-</text>
<text x="172.6" y="178.1" transform="rotate(-90 172.6 178.1)">D+</text>
<text x="181.6" y="178.2" transform="rotate(-90 181.6 178.2)">D-</text>
<text x="193.2" y="178.7" transform="rotate(-90 193.2 178.7)">E+</text>
<text x="202.4" y="179.1" transform="rotate(-90 202.4 179.1)">E-</text>
<text x="210.8" y="179" transform="rotate(-90 210.8 179)">F+</text>
<text x="220.3" y="178.8" transform="rotate(-90 220.3 178.8)">F-</text>
</g>
<g font-size="4.2">
<text x="235.7" y="27.6">AC</text>
<text x="241.7" y="34">DC</text>
<text x="126.4" y="112.6">AC</text>
<text x="132.5" y="119">DC</text>
</g>
<g font-size="3.5">
<text x="34.7" y="32.5">CB1</text>
<text x="33.3" y="41.7">F1</text>
<text x="63.9" y="58.8">PP1</text>
<text x="49.7" y="63.6" transform="rotate(-90 49.7 63.6)">KM1</text>
<text x="42.5" y="100.8">O/L</text>
<text x="48.9" y="113.8" transform="rotate(-90 48.9 113.8)">KM2</text>
<text x="34" y="150.2">O/L</text>
</g>
<g font-size="3.2">
<text x="237.8" y="51" transform="rotate(90 237.8 51)">+24</text>
<text x="237.8" y="56.2" transform="rotate(90 237.8 56.2)">G O1 O2</text>
<text x="237.7" y="67" transform="rotate(90 237.7 67)">O3</text>
<text x="237.8" y="70.8" transform="rotate(90 237.8 70.8)">O4</text>
<text x="237.8" y="74.6" transform="rotate(90 237.8 74.6)">O5 O6</text>
<text x="237.8" y="82.3" transform="rotate(90 237.8 82.3)">O7 O8 O9 O10</text>
<text x="250.6" y="100.8" transform="rotate(-90 250.6 100.8)">+24 G</text>
</g>
<g font-size="2.8">
<text x="163.8" y="126.4">M</text>
<text x="174.6" y="126.4">M</text>
<text x="185.4" y="126.4">M</text>
<text x="196.2" y="126.4">M</text>
<text x="207" y="126.4">M</text>
<text x="217.8" y="126.4">M</text>
</g>
</svg>
